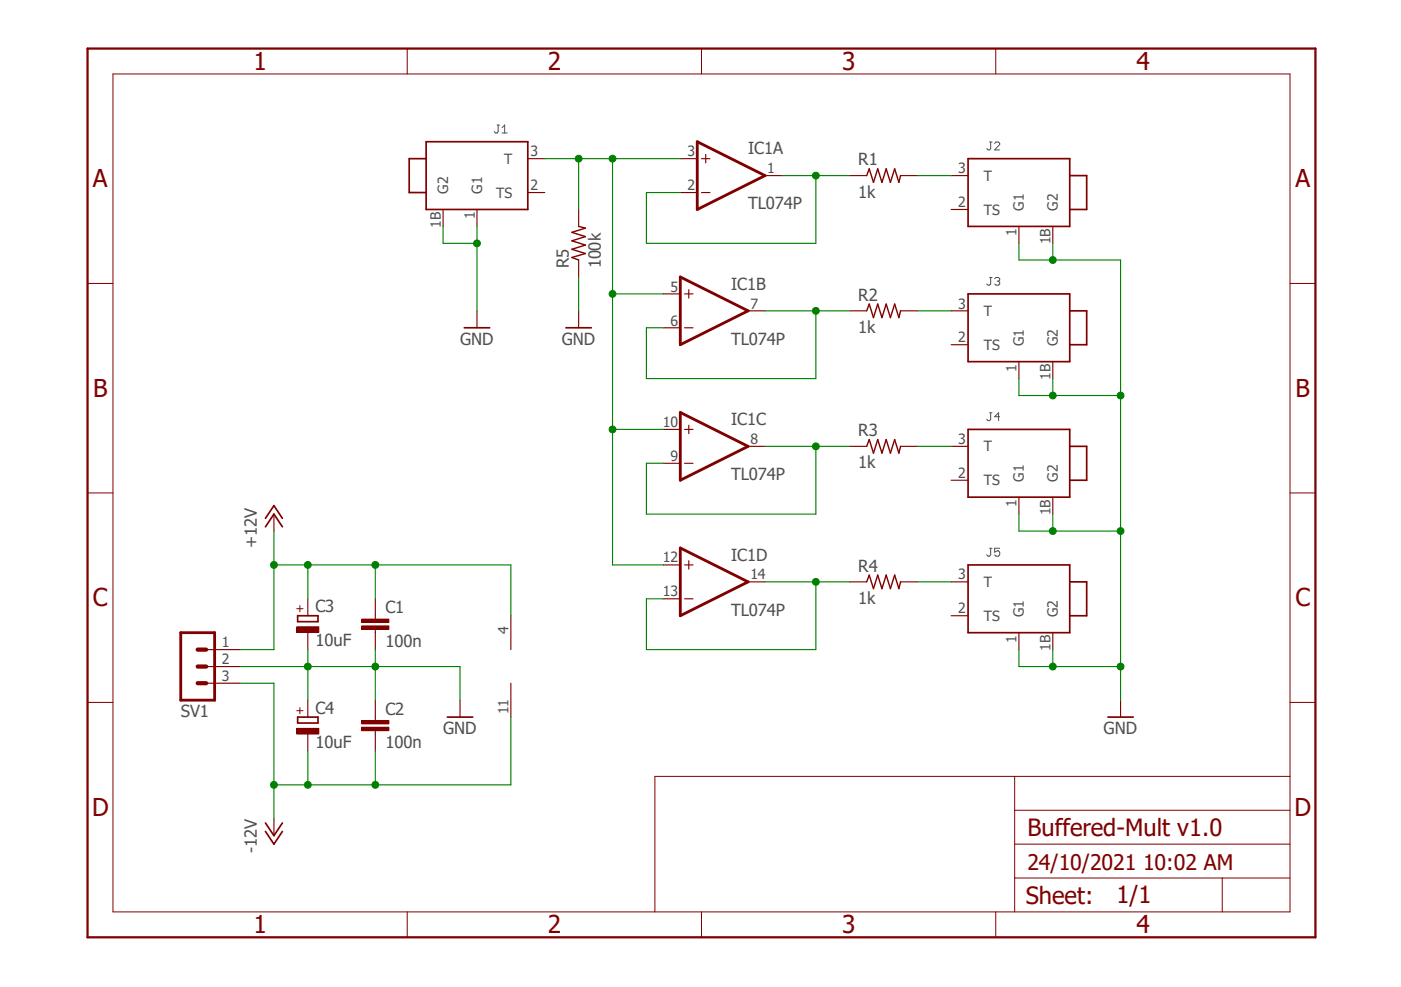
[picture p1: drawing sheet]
<svg xmlns="http://www.w3.org/2000/svg" width="210mm" height="148mm" viewBox="0 0 210 148" stroke-linecap="round" stroke-linejoin="round" font-family="sans-serif">
<path d="M12.5 6.9l185 134.2M197.5 6.9l-185 134.2" fill="none" stroke="#fff" stroke-width=".15"/>
<g fill="none" stroke="#505050" stroke-width=".15">
<path d="M74.5 18.8h.4M74.7 18.8v.9l-.2 .2h-.2l-.2-.2M75.3 19.9h.7M75.3 19.1l.3-.3v1.1M148.3 21.3h.4M148.5 21.3v1l-.2 .2h-.2l-.2-.2M149.1 21.5l.2-.2h.4l.2 .2v.2l-.8 .8h.8M148.3 41.6h.4M148.5 41.6v1l-.2 .2h-.2l-.2-.2M149.1 41.8l.2-.2h.4l.2 .2v.2l-.2 .2M149.5 42.2h.2M149.7 42.2l.2 .2v.2l-.2 .2h-.4l-.2-.2"/>
<path d="M148.3 61.9h.4M148.5 61.9v1l-.2 .2h-.2l-.2-.2M149.9 62.5h-.8l.6-.6v1.2M148.3 82.2h.4M148.5 82.2v1l-.2 .2h-.2l-.2-.2M149.9 82.2h-.8v.6l.4-.2h.2l.2 .2v.4l-.2 .2h-.4l-.2-.2"/>
</g>
<path d="M104.5 21.3l10.2 5-10.2 5.1zM102 41.5l10.1 5.1-10.1 5.1zM102 61.8l10.1 5.1-10.1 5.1zM102 82.2l10.1 5-10.1 5.1z" fill="none" stroke="#800000" stroke-width=".42"/>
<g fill="none" stroke="#800000" stroke-width=".17">
<path d="M86.7 31.4v2.6M86.7 39v2.5M102 23.8h2.5M102 28.9h2.5M105.2 23.8h1.2M105.2 28.9h1.2M105.8 23.2v1.2M114.7 26.3h2.5M127.4 26.3h2.5M135 26.3h2.5M99.4 44.1h2.6M99.4 49.1h2.6"/>
<path d="M102.6 44.1h1.3M102.6 49.1h1.3M103.3 43.4v1.3M112.1 46.6h2.6M127.4 46.6h2.5M135 46.6h2.5M99.4 64.4h2.6M99.4 69.5h2.6M102.6 64.4h1.3M102.6 69.5h1.3M103.3 63.8v1.2M112.1 66.9h2.6"/>
<path d="M127.4 66.9h2.5M135 66.9h2.5M56.3 92.3v.5M56.3 94.4v.5M76.6 92.3v5.1M99.4 84.7h2.6M99.4 89.8h2.6M102.6 84.7h1.3M102.6 89.8h1.3M103.3 84.1v1.2M112.1 87.2h2.6M127.4 87.2h2.5"/>
<path d="M135 87.2h2.5M76.6 102.4v5.1"/>
</g>
<path d="M86.7 34l1.1 .2-2.1 .6 2.1 .7-2.1 .6 2.1 .6-2.1 .7 2.1 .6-2.1 .6 1 .4M129.9 26.3l.4-1 .6 2 .7-2 .6 2 .6-2 .7 2 .6-2 .6 2 .3-1M129.9 46.6l.4-1 .6 2 .7-2 .6 2 .6-2 .7 2 .6-2 .6 2 .3-1M129.9 66.9l.4-1 .6 2 .7-2 .6 2 .6-2 .7 2 .6-2 .6 2 .3-1M129.9 87.2l.4-1 .6 2.1 .7-2.1 .6 2.1 .6-2.1 .7 2.1 .6-2.1 .6 2.1 .3-1.1" fill="none" stroke="#800000" stroke-width=".21"/>
<path d="M54.2 93.9h4.1v.5h-4.1z" fill-rule="evenodd" fill="#800000"/>
<path d="M54.2 93.9h4.1v.5h-4.1z" fill="none" stroke="#800000" stroke-width=".15"/>
<path d="M54.2 92.8h4.1v.5h-4.1z" fill-rule="evenodd" fill="#800000"/>
<path d="M54.2 92.8h4.1v.5h-4.1z" fill="none" stroke="#800000" stroke-width=".15"/>
<path d="M56.3 89.8v2.5M56.3 94.9v2.5M56.3 107.5v.5M56.3 109.6v.5" fill="none" stroke="#800000" stroke-width=".17"/>
<path d="M54.2 109.1h4.1v.5h-4.1z" fill-rule="evenodd" fill="#800000"/>
<path d="M54.2 109.1h4.1v.5h-4.1z" fill="none" stroke="#800000" stroke-width=".15"/>
<path d="M54.2 108h4.1v.5h-4.1z" fill-rule="evenodd" fill="#800000"/>
<path d="M54.2 108h4.1v.5h-4.1z" fill="none" stroke="#800000" stroke-width=".15"/>
<path d="M56.3 105v2.5M56.3 110.1v2.5" fill="none" stroke="#800000" stroke-width=".17"/>
<path d="M44.6 92.3h3.1v.9h-3.1z" fill="none" stroke="#800000" stroke-width=".25"/>
<path d="M44.5 94h3.3v.8h-3.3z" fill-rule="evenodd" fill="#800000"/>
<path d="M44.5 94h3.3v.8h-3.3z" fill="none" stroke="#800000" stroke-width=".15"/>
<path d="M46.1 89.8v2.5M46.1 94.9v2.5" fill="none" stroke="#800000" stroke-width=".17"/>
<path d="M44.6 107.5h3.1v.9h-3.1z" fill="none" stroke="#800000" stroke-width=".25"/>
<path d="M44.5 109.2h3.3v.9h-3.3z" fill-rule="evenodd" fill="#800000"/>
<g fill="none" stroke="#800000" stroke-width=".15">
<path d="M16.9 11.1h176.5v125.6h-176.5zM61 7.3v3.8M105.2 7.3v3.8M149.3 7.3v3.8M13.1 42.5h3.8M193.4 42.5h3.8M13.1 73.9h3.8M193.4 73.9h3.8M13.1 105.3h3.8M44.5 109.2h3.3v.9h-3.3zM152.1 116.4v20.3M193.4 116.4h-95.2v20.3"/>
<path d="M193.4 105.3h3.8M61 136.7v3.8M105.2 136.7v3.8M149.3 136.7v3.8M152.1 131.7h41.3M152.1 126.6h41.3M152.1 121.5h41.3M183.2 131.7v5"/>
</g>
<g fill="none" stroke="#800000" stroke-width=".17">
<path d="M66.4 31.4v2.6M71.5 31.4v2.6M79.1 23.8h2.6M79.1 28.9h2.6M142.6 26.3h2.5M142.6 31.4h2.5M152.7 34v2.5M157.8 34v2.5M71.5 46.6v2.5M86.7 46.6v2.5M142.6 46.6h2.5M142.6 51.7h2.5"/>
<path d="M152.7 54.2v2.6M157.8 54.2v2.6M41.1 77.1v2.5M142.6 66.9h2.5M142.6 72h2.5M152.7 74.5v2.6M157.8 74.5v2.6M30.9 97.4h5.1M30.9 99.9h5.1M142.6 87.2h2.5M142.6 92.3h2.5M152.7 94.9v2.5"/>
<path d="M157.8 94.9v2.5M30.9 102.4h5.1M46.1 105v2.5M46.1 110.1v2.5M69 105v2.5M168 105v2.5M41.1 122.8v2.5"/>
</g>
<g fill="none" stroke="#800000" stroke-width=".25">
<path d="M63.9 21.3h15.2v10.1h-15.2zM63.9 23.8h-2.6v5.1h2.6M145.1 23.8h15.3v10.2h-15.3zM160.4 26.3h2.5v5.1h-2.5M69.6 49.1h3.8M84.8 49.1h3.8M145.1 44.1h15.3v10.1h-15.3zM160.4 46.6h2.5v5.1h-2.5M39.8 79l1.3-1.9 1.2 1.9M39.8 77.7l1.3-1.9 1.2 1.9M145.1 64.4h15.3v10.1h-15.3zM160.4 66.9h2.5v5.1h-2.5"/>
<path d="M145.1 84.7h15.3v10.2h-15.3zM160.4 87.2h2.5v5.1h-2.5M67.1 107.5h3.8M166.1 107.5h3.8M39.8 123.4l1.3 1.9 1.2-1.9M39.8 124.7l1.3 1.9 1.2-1.9"/>
</g>
<path d="M27.1 94.9h5.1v10.1h-5.1z" fill="none" stroke="#800000" stroke-width=".42"/>
<path d="M29.6 99.9h1.3M29.6 97.4h1.3M29.6 102.4h1.3" fill="none" stroke="#800000" stroke-width=".64"/>
<path d="M13.1 7.3h184.1v133.2h-184.1z" fill="none" stroke="#800000" stroke-width=".34"/>
<path d="M117.2 26.3h10.2M122.3 26.3v10.2h-25.4v-7.6h5.1" fill="none" stroke="#008000" stroke-width=".17"/>
<circle cx="122.3" cy="26.3" r=".51" fill="#008000"/>
<circle cx="122.3" cy="26.3" r=".51" fill="none" stroke="#008000" stroke-width=".15"/>
<path d="M114.7 46.6h12.7M122.3 46.6v10.2h-25.4v-7.7h2.5" fill="none" stroke="#008000" stroke-width=".17"/>
<circle cx="122.3" cy="46.6" r=".51" fill="#008000"/>
<circle cx="122.3" cy="46.6" r=".51" fill="none" stroke="#008000" stroke-width=".15"/>
<path d="M114.7 66.9h12.7M122.3 66.9v10.2h-25.4v-7.6h2.5" fill="none" stroke="#008000" stroke-width=".17"/>
<circle cx="122.3" cy="66.9" r=".51" fill="#008000"/>
<circle cx="122.3" cy="66.9" r=".51" fill="none" stroke="#008000" stroke-width=".15"/>
<path d="M114.7 87.2h12.7M122.3 87.2v10.2h-25.4v-7.6h2.5" fill="none" stroke="#008000" stroke-width=".17"/>
<circle cx="122.3" cy="87.2" r=".51" fill="#008000"/>
<circle cx="122.3" cy="87.2" r=".51" fill="none" stroke="#008000" stroke-width=".15"/>
<path d="M81.7 23.8h20.3M91.8 23.8v60.9h7.6" fill="none" stroke="#008000" stroke-width=".17"/>
<circle cx="91.8" cy="23.8" r=".51" fill="#008000"/>
<circle cx="91.8" cy="23.8" r=".51" fill="none" stroke="#008000" stroke-width=".15"/>
<path d="M91.8 44.1h7.6" fill="none" stroke="#008000" stroke-width=".17"/>
<circle cx="91.8" cy="44.1" r=".51" fill="#008000"/>
<circle cx="91.8" cy="44.1" r=".51" fill="none" stroke="#008000" stroke-width=".15"/>
<path d="M91.8 64.4h7.6" fill="none" stroke="#008000" stroke-width=".17"/>
<circle cx="91.8" cy="64.4" r=".51" fill="#008000"/>
<circle cx="91.8" cy="64.4" r=".51" fill="none" stroke="#008000" stroke-width=".15"/>
<path d="M86.7 23.8v7.6" fill="none" stroke="#008000" stroke-width=".17"/>
<circle cx="86.7" cy="23.8" r=".51" fill="#008000"/>
<circle cx="86.7" cy="23.8" r=".51" fill="none" stroke="#008000" stroke-width=".15"/>
<path d="M86.7 41.5v5.1M46.1 97.4v7.6M46.1 99.9h10.2M56.3 97.4v7.6" fill="none" stroke="#008000" stroke-width=".17"/>
<circle cx="46.1" cy="99.9" r=".51" fill="#008000"/>
<circle cx="46.1" cy="99.9" r=".51" fill="none" stroke="#008000" stroke-width=".15"/>
<circle cx="56.3" cy="99.9" r=".51" fill="#008000"/>
<circle cx="56.3" cy="99.9" r=".51" fill="none" stroke="#008000" stroke-width=".15"/>
<path d="M152.7 36.5v2.5h5.1v-2.5M152.7 56.8v2.5h5.1v-2.5M152.7 77.1v2.5h5.1v-2.5M36 99.9h10.1M56.3 99.9h12.7v5.1M152.7 97.4v2.5h15.3v5.1M157.8 97.4v2.5" fill="none" stroke="#008000" stroke-width=".17"/>
<circle cx="157.8" cy="99.9" r=".51" fill="#008000"/>
<circle cx="157.8" cy="99.9" r=".51" fill="none" stroke="#008000" stroke-width=".15"/>
<path d="M157.8 79.6h10.2v20.3" fill="none" stroke="#008000" stroke-width=".17"/>
<circle cx="157.8" cy="79.6" r=".51" fill="#008000"/>
<circle cx="157.8" cy="79.6" r=".51" fill="none" stroke="#008000" stroke-width=".15"/>
<circle cx="168" cy="99.9" r=".51" fill="#008000"/>
<circle cx="168" cy="99.9" r=".51" fill="none" stroke="#008000" stroke-width=".15"/>
<path d="M157.8 59.3h10.2v20.3" fill="none" stroke="#008000" stroke-width=".17"/>
<circle cx="157.8" cy="59.3" r=".51" fill="#008000"/>
<circle cx="157.8" cy="59.3" r=".51" fill="none" stroke="#008000" stroke-width=".15"/>
<circle cx="168" cy="79.6" r=".51" fill="#008000"/>
<circle cx="168" cy="79.6" r=".51" fill="none" stroke="#008000" stroke-width=".15"/>
<path d="M157.8 39h10.2v20.3" fill="none" stroke="#008000" stroke-width=".17"/>
<circle cx="157.8" cy="39" r=".51" fill="#008000"/>
<circle cx="157.8" cy="39" r=".51" fill="none" stroke="#008000" stroke-width=".15"/>
<circle cx="168" cy="59.3" r=".51" fill="#008000"/>
<circle cx="168" cy="59.3" r=".51" fill="none" stroke="#008000" stroke-width=".15"/>
<path d="M66.4 34v2.5h5.1M71.5 34v12.6" fill="none" stroke="#008000" stroke-width=".17"/>
<circle cx="71.5" cy="36.5" r=".51" fill="#008000"/>
<circle cx="71.5" cy="36.5" r=".51" fill="none" stroke="#008000" stroke-width=".15"/>
<path d="M137.5 26.3h5.1M137.5 46.6h5.1M137.5 66.9h5.1M46.1 89.8v-5.1h30.5v7.6M56.3 84.7v5.1M137.5 87.2h5.1" fill="none" stroke="#008000" stroke-width=".17"/>
<circle cx="56.3" cy="84.7" r=".51" fill="#008000"/>
<circle cx="56.3" cy="84.7" r=".51" fill="none" stroke="#008000" stroke-width=".15"/>
<path d="M41.1 84.7h5" fill="none" stroke="#008000" stroke-width=".17"/>
<circle cx="46.1" cy="84.7" r=".51" fill="#008000"/>
<circle cx="46.1" cy="84.7" r=".51" fill="none" stroke="#008000" stroke-width=".15"/>
<path d="M41.1 79.6v17.8h-5.1" fill="none" stroke="#008000" stroke-width=".17"/>
<circle cx="41.1" cy="84.7" r=".51" fill="#008000"/>
<circle cx="41.1" cy="84.7" r=".51" fill="none" stroke="#008000" stroke-width=".15"/>
<path d="M56.3 112.6v5.1M76.6 107.5v10.2h-30.5v-5.1" fill="none" stroke="#008000" stroke-width=".17"/>
<circle cx="56.3" cy="117.7" r=".51" fill="#008000"/>
<circle cx="56.3" cy="117.7" r=".51" fill="none" stroke="#008000" stroke-width=".15"/>
<path d="M41.1 117.7h5" fill="none" stroke="#008000" stroke-width=".17"/>
<circle cx="46.1" cy="117.7" r=".51" fill="#008000"/>
<circle cx="46.1" cy="117.7" r=".51" fill="none" stroke="#008000" stroke-width=".15"/>
<path d="M36 102.4h5.1v20.4" fill="none" stroke="#008000" stroke-width=".17"/>
<circle cx="41.1" cy="117.7" r=".51" fill="#008000"/>
<circle cx="41.1" cy="117.7" r=".51" fill="none" stroke="#008000" stroke-width=".15"/>
<g font-size="3.7" fill="#800000">
<text x="38" y="10.5">1</text>
<text x="82.1" y="10.5">2</text>
<text x="126.2" y="10.5">3</text>
<text x="170.3" y="10.5">4</text>
<text x="13.9" y="28.1">A</text>
<text x="194.2" y="28.1">A</text>
<text x="14" y="59.5">B</text>
<text x="194.2" y="59.5">B</text>
<text x="13.9" y="90.9">C</text>
<text x="194.2" y="90.9">C</text>
<text x="13.8" y="122.3">D</text>
<text x="194.1" y="122.3">D</text>
<text x="38" y="140">1</text>
<text x="82.1" y="140">2</text>
<text x="126.2" y="140">3</text>
<text x="170.4" y="140">4</text>
</g>
<g font-size="3.6" fill="#800000">
<text x="154" y="125.3">Buffered-Mult v1.0</text>
<text x="153.8" y="135.6">Sheet:</text>
<text x="167.3" y="135.5">1/1</text>
</g>
<text font-size="3.2" fill="#800000" x="154" y="130.4">24/10/2021 10:02 AM</text>
<g font-size="2.5" fill="#505050">
<text x="112.1" y="23.2">IC1A</text>
<text x="128.7" y="29.6">1k</text>
<text x="128.7" y="24.8">R1</text>
<text x="112.1" y="31.4">TL074P</text>
<text x="85.3" y="40.3" transform="rotate(-90 85.3 40.3)">R5</text>
<text x="90" y="40.3" transform="rotate(-90 90 40.3)">100k</text>
<text x="109.6" y="43.4">IC1B</text>
<text x="128.7" y="45.1">R2</text>
<text x="69" y="51.7">GND</text>
<text x="84.2" y="51.7">GND</text>
<text x="109.6" y="51.7">TL074P</text>
<text x="128.7" y="49.9">1k</text>
<text x="109.6" y="63.8">IC1C</text>
<text x="128.7" y="65.4">R3</text>
<text x="128.7" y="70.2">1k</text>
<text x="109.6" y="72">TL074P</text>
<text x="38.5" y="82.2" transform="rotate(-90 38.5 82.2)">+12V</text>
<text x="109.6" y="84.1">IC1D</text>
<text x="128.7" y="85.7">R4</text>
<text x="47.3" y="91.8">C3</text>
<text x="57.8" y="91.9">C1</text>
<text x="109.6" y="92.3">TL074P</text>
<text x="128.7" y="90.6">1k</text>
<text x="47.3" y="96.9">10uF</text>
<text x="57.8" y="97">100n</text>
<text x="27.1" y="107.5">SV1</text>
<text x="47.3" y="107.1">C4</text>
<text x="57.8" y="107.1">C2</text>
<text x="47.3" y="112.1">10uF</text>
<text x="57.8" y="112.2">100n</text>
<text x="66.4" y="110.1">GND</text>
<text x="165.4" y="110.1">GND</text>
<text x="38.5" y="127.8" transform="rotate(-90 38.5 127.8)">-12V</text>
</g>
<g font-size="2.1" fill="#505050">
<text x="79.5" y="23.4">3</text>
<text x="103" y="23.4">3</text>
<text x="67.2" y="29" transform="rotate(-90 67.2 29)">G2</text>
<text x="72.3" y="29" transform="rotate(-90 72.3 29)">G1</text>
<text x="74.4" y="29.6">TS</text>
<text x="75.6" y="24.6">T</text>
<text x="79.5" y="28.5">2</text>
<text x="103" y="28.5">2</text>
<text x="115" y="25.9">1</text>
<text x="143.6" y="25.9">3</text>
<text x="147.5" y="27.1">T</text>
<text x="66.1" y="34.1" transform="rotate(-90 66.1 34.1)">1B</text>
<text x="71.2" y="32.9" transform="rotate(-90 71.2 32.9)">1</text>
<text x="143.6" y="31">2</text>
<text x="147.5" y="32.2">TS</text>
<text x="152.4" y="35.4" transform="rotate(-90 152.4 35.4)">1</text>
<text x="153.5" y="31.6" transform="rotate(-90 153.5 31.6)">G1</text>
<text x="158.6" y="31.6" transform="rotate(-90 158.6 31.6)">G2</text>
<text x="157.5" y="36.7" transform="rotate(-90 157.5 36.7)">1B</text>
<text x="100.5" y="43.7">5</text>
<text x="112.5" y="46.3">7</text>
<text x="143.6" y="46.3">3</text>
<text x="147.5" y="47.4">T</text>
<text x="100.5" y="48.8">6</text>
<text x="143.6" y="51.3">2</text>
<text x="147.5" y="52.5">TS</text>
<text x="153.5" y="51.9" transform="rotate(-90 153.5 51.9)">G1</text>
<text x="158.6" y="51.9" transform="rotate(-90 158.6 51.9)">G2</text>
<text x="152.4" y="55.8" transform="rotate(-90 152.4 55.8)">1</text>
<text x="157.5" y="57" transform="rotate(-90 157.5 57)">1B</text>
<text x="99.4" y="64">10</text>
<text x="100.5" y="69.1">9</text>
<text x="112.5" y="66.6">8</text>
<text x="143.6" y="66.6">3</text>
<text x="143.6" y="71.7">2</text>
<text x="147.5" y="67.7">T</text>
<text x="147.5" y="72.8">TS</text>
<text x="152.4" y="76" transform="rotate(-90 152.4 76)">1</text>
<text x="153.5" y="72.2" transform="rotate(-90 153.5 72.2)">G1</text>
<text x="157.5" y="77.3" transform="rotate(-90 157.5 77.3)">1B</text>
<text x="158.6" y="72.2" transform="rotate(-90 158.6 72.2)">G2</text>
<text x="99.4" y="89.4">13</text>
<text x="99.4" y="84.3">12</text>
<text x="112.5" y="86.9">14</text>
<text x="143.6" y="86.9">3</text>
<text x="147.5" y="88">T</text>
<text x="76.2" y="95" transform="rotate(-90 76.2 95)">4</text>
<text x="143.6" y="91.9">2</text>
<text x="147.5" y="93.1">TS</text>
<text x="153.5" y="92.5" transform="rotate(-90 153.5 92.5)">G1</text>
<text x="158.6" y="92.5" transform="rotate(-90 158.6 92.5)">G2</text>
<text x="33.2" y="97">1</text>
<text x="33.2" y="99.6">2</text>
<text x="152.4" y="96.4" transform="rotate(-90 152.4 96.4)">1</text>
<text x="157.5" y="97.6" transform="rotate(-90 157.5 97.6)">1B</text>
<text x="33.2" y="102.1">3</text>
<text x="76.2" y="107.1" transform="rotate(-90 76.2 107.1)">11</text>
</g>
<g font-size="1.8" fill="#800000">
<text x="45.6" y="91.9" transform="rotate(-90 45.6 91.9)">+</text>
<text x="45.6" y="107.1" transform="rotate(-90 45.6 107.1)">+</text>
</g>
</svg>
